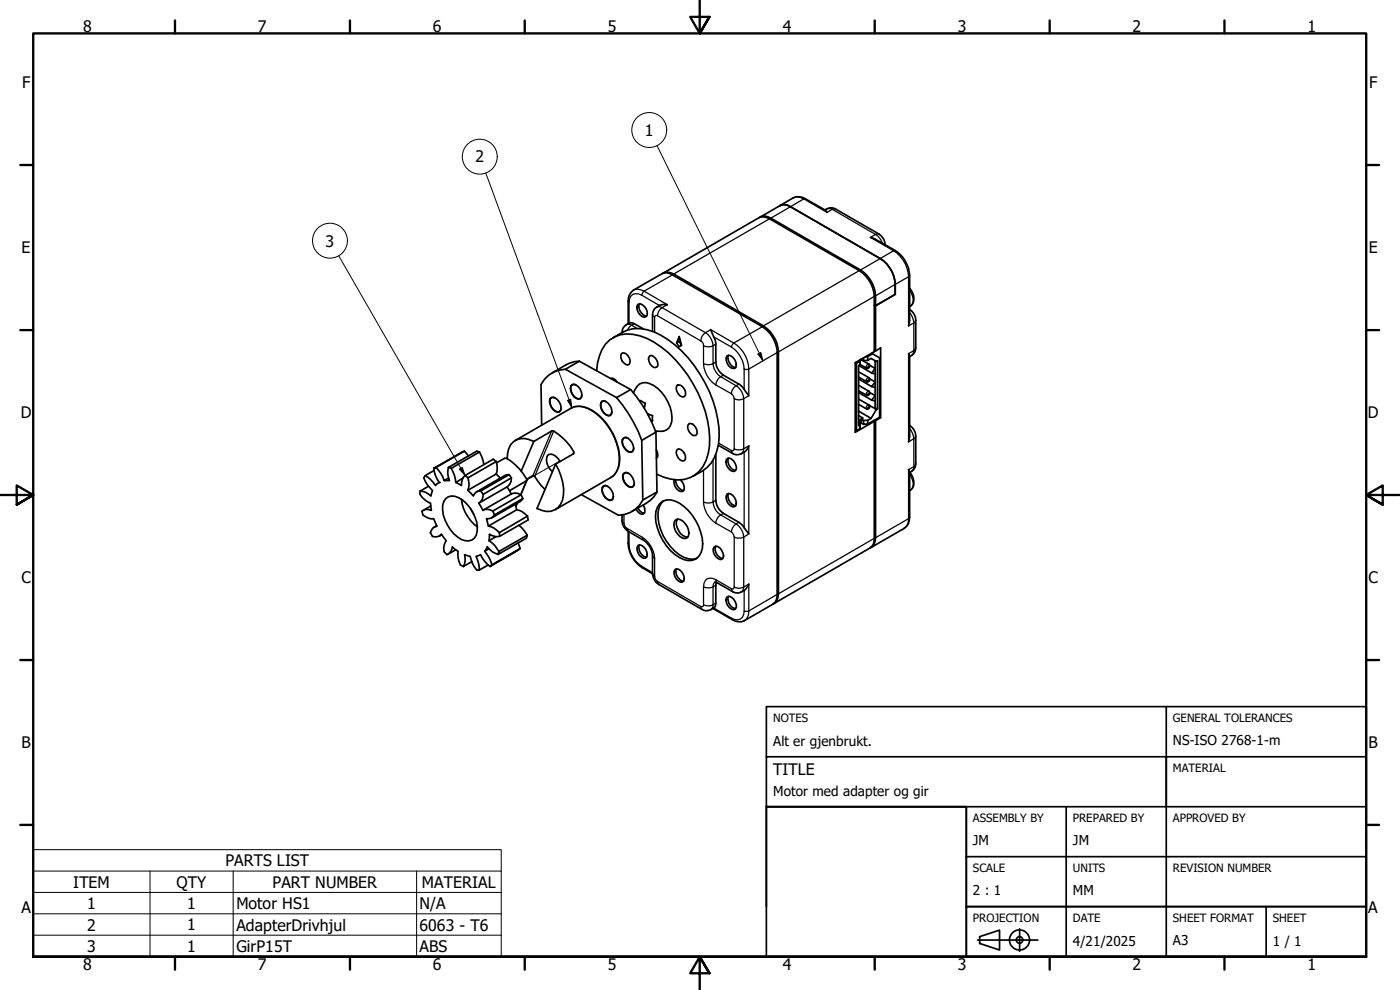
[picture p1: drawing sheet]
<svg xmlns="http://www.w3.org/2000/svg" width="420mm" height="297mm" viewBox="0 0 420 297" stroke-linecap="round" stroke-linejoin="round" font-family="sans-serif">
<!-- layer: Tweak Trail (ISO) -->
<path d="M168 138.4l-9.9 5.6" fill="none" stroke="#000" stroke-width=".3"/>
<!-- layer: Visible (ISO) -->
<g fill="none" stroke="#000" stroke-width=".51">
<path d="M228 65.2a3.1 3.1 0 0 1 3.3 .3l27 15.5a10.7 10.7 0 0 1 4.5 10.7l-.4-.1 .4 .1 5.9-3.4v-3M233.9 61.8a2.99 2.99 0 0 1 3.3 .2M234.1 61.7l4-2.3a3.8 3.8 0 0 1 3.6 .3l6.1 3.4 .4 .6M234.1 61.7a2.96 2.96 0 0 1 3.1 .3M234.1 61.7l-5.9 3.4M237.2 62l27 15.6a9.9 9.9 0 0 1 4.5 7.7M247.6 63a2.93 2.93 0 0 1 3.2-.3l13 7.5a3.9 3.9 0 0 1 1.8 3.3M261.2 71.2l1.4 .5 6.1 3.5a9.7 9.7 0 0 1 4.3 7.4v13.7l-.3 1.5M188.5 97.1v-6.8a3.7 3.7 0 0 1 1.6-3.3l8.5-4.8a2.96 2.96 0 0 1 3.2 .3l27 15.5a9.7 9.7 0 0 1 4.4 7.8v72.6a3.2 3.2 0 0 1-1.2 2.9l-8.6 4.9a3.7 3.7 0 0 1-3.6-.3l-5.9-3.4M191.3 91.6l.3-.4a2.64 2.64 0 0 1 2.4 3.7 1.68 1.68 0 0 1-2.4-1l-.3-.8zM191.9 91.2a2.88 2.88 0 0 0 2.2 3.7M193.2 98.7l-2.8-1.6a2.55 2.55 0 0 0-3.6 2.1l-.1 .6"/>
<path d="M198.8 82a3.2 3.2 0 0 1 3.4 .2l26.9 15.6a10.2 10.2 0 0 1 4.5 7.8v72.6a2.9 2.9 0 0 1-1.5 3M199 82l28.8-16.7a3.4 3.4 0 0 1 3.1 .3l27 15.6a9.9 9.9 0 0 1 4.5 7.7v16.6l-5.7 3.3v20.9l5.7-3.3-.3-.1M200.3 91.4a3.6 3.6 0 0 0-4.5 3v5M213.3 98.9l1.5 3.6v6.1a5.1 5.1 0 0 0 2.3 4l5.2 3 2.4 3.1M268.7 85.3v3l-5.9 3.4v13.6M273 92.8a3.9 3.9 0 0 1 1.8 3.3v8.3a2.79 2.79 0 0 1-1.8 2.6M273 86.4a3.9 3.9 0 0 1 .3 5.4l-.3 .1M165.4 119.3a2.53 2.53 0 0 1 2.9 2.2v1.6l-.4 .5a2.45 2.45 0 0 1-2.8-2.3l-.2-.9 .1-.7zM166.7 119.4l-1.2-.1a2.59 2.59 0 0 0 .6 3.6l1.2 .7 .6-.1 .4-.5 .1-.6M169.7 110.8a8.3 8.3 0 0 0-7.3 4.6l.2 12.2M169.7 110.8l15.3 8.5M171.6 115.4a2.82 2.82 0 0 1 2.9 3.8l-.3 .4a2.82 2.82 0 0 1-2.9-3.7z"/>
<path d="M172.9 115.6l-.6-.3-.5 .1a2.37 2.37 0 0 0 .5 3.5l1.3 .8 .9-.5 .1-.7M173.9 108.4a14 14 0 0 0-8.2 3.5M173.9 108.4l15.4 8.5-4.3 2.4M173.9 108.4l-4.2 2.4M179.1 111.2a11.2 11.2 0 0 1 5.4-10.1 12.6 12.6 0 0 1 11.8 1.6 37.8 37.8 0 0 1 16.7 28.7 12.6 12.6 0 0 1-4.5 11.1 11.1 11.1 0 0 1-11.4-.2M183.3 113.5a1.8 1.8 0 0 1 1.9 1.1M184 101.3a11.3 11.3 0 0 1 10.1-2.4 26.8 26.8 0 0 1 14.3 10.9 36.1 36.1 0 0 1 7.4 21.1 12.1 12.1 0 0 1-7.8 12M185 119.3a41.4 41.4 0 0 1 7.6 12.8M186.4 106.2l.4-.3a2.37 2.37 0 0 1 2 3.4 1.91 1.91 0 0 1-2.4-1.8zM189.3 116.9a42 42 0 0 1 7.5 12.8M190.1 117.9a3.9 3.9 0 0 1 3.8-3.1 11.2 11.2 0 0 1 7.8 10.3 3.5 3.5 0 0 1-3.9 4.3l-1.1-.1M195.1 106.7a2.4 2.4 0 0 1 2.1 3.4 1.46 1.46 0 0 1-2.1-1 1.81 1.81 0 0 1 0-2.4z"/>
<path d="M203.3 115.6a2.38 2.38 0 0 1 2.2 3.3l-.4 .2a2.7 2.7 0 0 1-2.1-3.2zM203.8 102.4l-.7 .5 .7 1.2 .7-.5-.7-2.6-.7 1.9M204 101.8l-.2 .6 .7 1.2M218.2 106.8a1.73 1.73 0 0 1 2.3 1.1 1.96 1.96 0 0 1 0 2.6 2.61 2.61 0 0 1-2.3-3.7zM218.6 106.6a2.88 2.88 0 0 0 2.2 3.7M256.7 108.8l.3 .2M257.7 117.8l3.9 2.3 1-1.4v1.6M257.7 115.6l3.3 2.1a.78 .78 0 0 1-.7 1l-2.6-1.4M257.7 111.6l3.3 2a.78 .78 0 0 1-.7 1l-2.6-1.5M257.7 119.7l3.3 2a.8 .8 0 0 1-.7 1.1l-2.6-1.5M257.7 109.7l3.9 2.2 1 .3M258.1 109.5v-1.6v1.6l-.4 .2v18l.4-.2v-.8l-.4-.2"/>
<path d="M258.1 108.4l-1.1 .6v20.2M258.3 107.9l2.7 1.6a.8 .8 0 0 1-.7 1l-2.2-1.2M258.4 107.7l.7 .5 1.3-.1 1-.5 1.6 .8 .3-.1v14.3h-.7l.4 .3-1.6 2.6-3.7-2.1M259.1 107.4v.8M259.7 107h.7v1.1M261 113.7l1.6 .9-1 1.4-3.9-2.3M261 109.6l1.6 .9-1 1.4M261.6 106l.3 .2-1.5 .8M261.6 116l1 .3M261.9 106.2l2.1 1.2v17.8l-3.6 2M262.4 105.1l.4 .2M262.6 116.3v2.4l-1.6-.9"/>
<path d="M262.6 108.3v8M262.8 105.3l1.5-.9v20.9l-.3-.2M272.7 106.1l.3 .7v24.2l-.3 1.6M139.4 135.4l1.2 1.4M139.4 135.4l-9.2 5.1 .7-.2M139.4 135.4l-8.5 4.9M143.9 135.6l.6 1.3 .7 2.5M148.9 138.5a5.6 5.6 0 0 1 0 3.7M148.9 138.5l-.9-.7-8.4 4.9 .9 .7M148.9 138.5l-8.4 4.9M149 138.9l2.7-1.4a14.8 14.8 0 0 1 6.4 6.2M154.7 132.1l16.7-9.6a7.1 7.1 0 0 1 7.8 1.7 17.9 17.9 0 0 1 6.6 15.2l-.5 1.6a4.5 4.5 0 0 1-1.9 2.2l-16.7 9.7"/>
<path d="M160.2 132.4a5.1 5.1 0 0 0-7 1.1l-.5 1.2-.5 2.9M160.2 132.4l5.7-3.1a15.1 15.1 0 0 1 6.4 6.6l-.2 .2-5.3 3.1M160.2 132.4l-3.8 9M166.8 139.2a14.8 14.8 0 0 1 2 10.8 4.6 4.6 0 0 1-6.2 3.1l-1.4-.5zM168.1 138.5a3.2 3.2 0 0 0-3.6-2.1 3.9 3.9 0 0 0 1.3 5.1M180.7 120.4a2.53 2.53 0 0 1 2.8 2.2l.1 .9-.4 1.1a2.53 2.53 0 0 1-2.9-2.2l-.1-.9zM181.9 120.5l-.6-.2-.5 .1a2.03 2.03 0 0 0 0 2.8 2.04 2.04 0 0 0 2.3 1.4l.4-.5 .1-.6M187.2 131.4a2 2 0 0 1 2.4 1.3 2.12 2.12 0 0 1 .1 2.9 2 2 0 0 1-2.4-1.4 2.12 2.12 0 0 1-.1-2.8zM188.5 131.5l-.7-.3-.5 .2a2.82 2.82 0 0 0 1.8 4.2h.6l.4-.5 .1-.6M192.2 120.6l.1-.4 1.4 .8-.3 1.4M192.6 132.1l.3 17.9M193.4 122l-.2 .1 .2 .1"/>
<path d="M194.4 124.3l1.4 .4v1.6l-.4-.1M194.6 124.3v.3M194.8 124.4l-.2 .2M196.8 129.7l-4.2 2.4M196.8 129.7l.4 17.9M197 135a1.88 1.88 0 0 1 0 2.5M203.3 134.9a1.91 1.91 0 0 1 2.4 1.8l-.1 1.3-.4 .3a2.37 2.37 0 0 1-1.9-3.4zM206.8 127.2a2.35 2.35 0 0 1 2.2 3.2l-.3 .3a2.38 2.38 0 0 1-1.9-3.5zM214.8 136.3v13.8a5.1 5.1 0 0 0 2.3 3.9l5.2 3.1 2.4 3.1M215.6 133.6l4.3 2.5a3.6 3.6 0 0 0 4.8-2.3M218.4 137.5a2.58 2.58 0 0 1 2.3 3.7 1.63 1.63 0 0 1-2.3-1 1.93 1.93 0 0 1 0-2.7zM218.6 137.5a2.88 2.88 0 0 0 2.2 3.6"/>
<path d="M257.7 124.7l1.3 .8-.6 .3M257.7 125.8l.7 .5M258.1 128.6l-1.1 .6-.3-.2M258.1 126.7v1.9v-1.1M258.4 125.8v1.1l.7 .4M260.4 126.1v1.1l-1.3 .1v-1.1M261.4 125.5l-1 .6-1.3 .1-.7-.4M261.6 120.1l1 .2M262.4 126.1v35.4a2.91 2.91 0 0 1-1.4 3l-28.7 16.6M262.6 120.3v2.3l-1.7-.9M262.8 126.2v35.1a3.2 3.2 0 0 1-1.6 3M263.3 122.6l-.3 .3"/>
<path d="M264.3 125.3l-1.5 .9-.3-.2M273 127.6a3.9 3.9 0 0 1 1.8 3.3v8.3a2.79 2.79 0 0 1-1.8 2.6M128.6 145.9l-2.6 1.5v.9a6.6 6.6 0 0 0 3.2 2.7l.3 2.1a2.47 2.47 0 0 0-2.9 .3l.3 1.1a4.1 4.1 0 0 0 3.3 1.1l.9 2.3a2.22 2.22 0 0 0-1.9 1.9l.6 1.2a2.34 2.34 0 0 0 2.7-.7l1.4 1.9a4.1 4.1 0 0 0-.6 3.3l.8 .9a2.72 2.72 0 0 0 1.7-2.3l1.7 1.3a6.8 6.8 0 0 0 .7 4.1l.9 .5M129.3 151.8l-2.3 1.3M130.2 140.5a8.6 8.6 0 0 0 1.6 4.3l-1.1 .9a7.8 7.8 0 0 0-3.1-3M130.3 141.1l-2.7 1.6-.4 .7a9.3 9.3 0 0 0 2.6 3.8l-.5 1.6a4.5 4.5 0 0 0-3.3-1.4M130.9 140.3a9.6 9.6 0 0 1 2.4 3.9h1.6a5.9 5.9 0 0 1-.3-3.9M131.1 157.7l-.8 .5M133.7 149.7a3.2 3.2 0 0 1 4-.4 11.1 11.1 0 0 1 5.5 10.1 3 3 0 0 1-4.8 2.4 11.5 11.5 0 0 1-5.6-10.1l.4-1.2zM134.6 140.3l8.5-4.9 .8 .2-8.5 4.9zM134.6 143.4l-1.3 .8M135.4 140.5a9.5 9.5 0 0 1 1.4 4.3l1.7 .9a3.6 3.6 0 0 1 1.1-3"/>
<path d="M138.5 149.8a11.8 11.8 0 0 0 4.8 8.3M138.9 143.5l-2.1 1.3M140.4 147.1l1.6 1.7a2.09 2.09 0 0 1 2.3-1.5M140.5 143.4a5.1 5.1 0 0 1-.1 3.7M141.2 152.6l1 1.7M144.3 147.3l.7 1M145 148.3a2.97 2.97 0 0 1-1.3 2.7l1.2 2.1a2.94 2.94 0 0 1 3 .2M148.4 154.5a2.31 2.31 0 0 1-2.4 1.1l.6 2.2a5.3 5.3 0 0 1 3.3 2M148.9 142.2l-8.5 4.9M148.9 142.2l1.3 1.3M152.1 146.1l1.3 2.1M152.8 142.4l-1.3 .3-8.4 4.9"/>
<path d="M152.8 142.4l.7 1M152.8 142.4l-8.5 4.9M153.5 143.4l-.1 1.1-.5 .9-.6 .6-8.5 4.9M153.5 143.4l-8.5 4.9M154.6 151.3l.5 1.7M155.1 153a5.3 5.3 0 0 1 3.2 1.9M155.1 153l-8.5 4.8M155.3 150.9l-.5 1M155.7 157.6l1 .8 1.5 2.2M156.4 148.4l-1.1-.4-1-.1-.8 .3-8.5 4.9M156.4 148.4l-8.5 4.9 .5 1.2M156.4 148.4l.5 1.2"/>
<path d="M156.9 149.6l-.8 .9-8.5 4.9M156.9 149.6l-8.5 4.9M158.1 143.7l-.1 .6-5.1 2.9M158.1 143.7l2.1-1 2.2 3 1.2 1.2M158.1 144.1l-1.8 4.3M158.3 154.9l-8.4 4.9 .1 1.1M158.3 154.9l.2 1.1-8.5 4.9M174.4 148.4l11.2 6.2a8.3 8.3 0 0 0 7.3-4.6M181.1 145.8a2.53 2.53 0 0 1 2.9 2.2l.1 .8-.5 1.2a2.53 2.53 0 0 1-2.8-2.2l-.1-.9zM182.4 145.9l-1.2-.1a2.13 2.13 0 0 0 0 2.8 2.04 2.04 0 0 0 2.4 1.4l.4-.5 .1-.6M186.7 154.5a4.6 4.6 0 0 0 1.8 4.9M187.4 141.9a2.88 2.88 0 0 1 2.8 3.8l-.3 .4a2.1 2.1 0 0 1-2.5-1.3 2.2 2.2 0 0 1 0-2.9z"/>
<path d="M188.5 159.4a11 11 0 0 0 2.6 9.6l1.7 1.4 3 1.7M188.5 159.4l4.7 2.7a5.9 5.9 0 0 1 2.6 4.6v5.4M188.7 142l-.7-.2-.5 .1a2.79 2.79 0 0 0 1.2 4l.6 .3 .6-.2 .3-.3 .2-.7M191.5 152.4a2.33 2.33 0 0 0 1.9 1.6M193 151.5a2.04 2.04 0 0 1 .1 2.7 1.91 1.91 0 0 1-2.2-1.4M197.2 147.6l-.9 1.4-1.2 1.2-5.5 3.3M197.2 147.6l-4.3 2.4M197.9 151.2a3.9 3.9 0 0 1 4.5-.9 14.9 14.9 0 0 1 8.4 14.4 3.9 3.9 0 0 1-5.6 3.2 14.9 14.9 0 0 1-8.4-14.4zM199.2 150.2a5.6 5.6 0 0 0-1.7 5.1 15.3 15.3 0 0 0 7.8 11.9l2.7 .6 1.2-.3M202.4 143.9a2.92 2.92 0 0 0 2.1 3.6l.5-.1a2.41 2.41 0 0 0-.8-3.4M202.8 156a2.21 2.21 0 0 1 2.8 1.1 3.6 3.6 0 0 1 .6 4.2 2.21 2.21 0 0 1-2.8-1 3.6 3.6 0 0 1-.6-4.3zM202.8 144a3.2 3.2 0 0 0 2.4 3.2"/>
<path d="M203.3 155.8a4.1 4.1 0 0 0 3.1 5.3M218.2 148.3a1.73 1.73 0 0 1 2.3 1 1.93 1.93 0 0 1 0 2.7 2.61 2.61 0 0 1-2.3-3.7zM218.6 148.1a2.88 2.88 0 0 0 2.2 3.7M272.7 140.9l.3 .7v13.6a3.6 3.6 0 0 1-1.7 3.3l-9.9 5.8M273 141.7a3.8 3.8 0 0 1 .3 5.3l-.3 .2M132.6 160.5l-.7 .3M136.8 165l-2.2 1.2M141.6 168.5l-2.5 1.5M146.5 169.5l-2.7 1.6h-.7a8.9 8.9 0 0 1-2-4.2l-1.7-.5a4.8 4.8 0 0 1-.3 3.6M146.7 164.6l-1.2 .8M147.1 170l9-5.4zM147.1 170a9.3 9.3 0 0 1-2.9-3.6l-1.3 .5a8.8 8.8 0 0 1 .9 4.2"/>
<path d="M148.8 161l-2.1 1.2M149.5 166.4a6.1 6.1 0 0 1-3.3-2.3l-.7 1.3a10.5 10.5 0 0 1 2.1 4.1M149.7 165.5l8.5-4.9-.2 .9-8.5 4.9zM150 160.9a3.7 3.7 0 0 1-3.1-.6l-.2 1.9a7.9 7.9 0 0 1 3 3.3M155.5 162.9l.6 1.7M191.5 163.7a1.73 1.73 0 0 1 2.2 1.1 1.93 1.93 0 0 1 0 2.6 2.61 2.61 0 0 1-2.2-3.7zM191.9 163.5a2.83 2.83 0 0 0 2.2 3.7M195.8 172.1a4.2 4.2 0 0 0 1.9 3.3l13 7.5a2.97 2.97 0 0 0 4.1-1.3v-6l.2-.9M202.6 170.9a1.63 1.63 0 0 1 2.3 1 1.93 1.93 0 0 1 0 2.7 2.58 2.58 0 0 1-2.3-3.7zM203 170.7a2.83 2.83 0 0 0 2.2 3.7M214.3 164.1a1.6 1.6 0 0 1 2.3 1 1.78 1.78 0 0 1 0 2.7 2.65 2.65 0 0 1-2.3-3.7zM214.6 174.6l5.3 2.9a3.6 3.6 0 0 0 4.8-2.3"/>
<path d="M214.8 163.9a2.85 2.85 0 0 0 2.1 3.7M218 179.4l.4-.4a2.61 2.61 0 0 1 2.3 3.7 1.73 1.73 0 0 1-2.3-1l-.4-.9zM218.6 178.9a2.83 2.83 0 0 0 2.2 3.7"/>
</g>
<!-- layer: Visible Narrow (ISO) -->
<g fill="none" stroke="#000" stroke-width=".38">
<path d="M238.1 59.4a3.4 3.4 0 0 1 3.1 .3M241.2 59.7l7 4 1.5-.9 13.1 7.5-1.6 .9 7 4-9.9 5.8M241.2 59.7h.5M241.2 59.7l-9.9 5.8M230.9 65.6l-28.7 16.6M248.2 62.7h2.6M263.8 70.2l-1 .1a4.9 4.9 0 0 1 2 2.6M268.7 75.2h-.5a9.8 9.8 0 0 1 4.5 7.8l.3-.4M186.7 99.7v.1M187.9 97.5l.5-.2 1.1 .3M188.8 90.8v6.2M189.5 97.6l-1.2 1.4"/>
<path d="M189.5 97.6l1.7 .9M190.1 87a3.4 3.4 0 0 1 3.2 .4M190.4 97.1l-.9 .5M192.6 88.6a2.34 2.34 0 0 0-2.7-.3 2.34 2.34 0 0 0-1.1 2.5l-.3-.5M192.6 88.6l5.3 3.1M193.3 87.4l7 4-1.6 .9 13 7.5 1.6-.9 6.9 4 8.6-4.9M193.3 87.4l-.7 1.2M195.8 94.4l.7 .8 .3-.6 .5 .1M196.5 95.2v4.5M197.1 92.1l.5-.1 1.1 .3a3.2 3.2 0 0 0-1.4 2.4M197.3 94.7l13 7.6M201.8 82.5l-8.5 4.9"/>
<path d="M257.9 81.2l-28.8 16.6M262.4 88.9l-28.8 16.7M262.8 88.8l9.9-5.8v14.8l1.6-.9v8.3M273 93.8a5.8 5.8 0 0 1 1.3 3.1l.5-.8M273 87a3.6 3.6 0 0 1 .3 4.8M210.3 102.3a3 3 0 0 1 1.4-2.5 5.1 5.1 0 0 1 2.3 3.9M210.3 102.3l.5 .3 .3 1.1a3.4 3.4 0 0 0 2.9 0M211.1 109.1a8.1 8.1 0 0 0 3.7 6.4M211.1 109.1a3.4 3.4 0 0 0 2.9 0 4.9 4.9 0 0 0 2.3 3.9 3.3 3.3 0 0 0-1.5 2.5M211.1 103.7v5.4M214 103.7v5.4l.8-.5M214.2 101.1l5.3 3"/>
<path d="M214.8 103.2l-.8 .5M214.8 115.5l4.7 2.7M217.1 112.6l-.8 .4 4.6 2.7M219.5 118.2l.8 1.4M220.2 102.9a9.5 9.5 0 0 1 4.5 7.8h-1.4a8.7 8.7 0 0 0-3.8-6.6zM220.3 119.6v15.1M220.9 115.7a5.1 5.1 0 0 1 2.3 3.9 2.87 2.87 0 0 1-2.9 0M220.9 115.7a2.81 2.81 0 0 0-1.4 2.5M221.7 115.2l-.8 .5M223.3 110.7v6.1M233.2 105.8l-8.5 4.9v8l-1.5 .9v15.1l1.5-.9v26.4l-1.5 .9v15l1.5-.9v8.1M260.6 118h.3l-.3 .5z"/>
<path d="M260.6 114h.3l-.3 .3zM260.6 109.8l.3 .1-.3 .4zM260.8 117.4a.82 .82 0 0 0-.7 1.2M260.8 113.3a.82 .82 0 0 0-.7 1.2M260.8 109.3a.77 .77 0 0 0-.7 .4 .77 .77 0 0 0 0 .8M274.3 105.2l-.4 1.1-.3 .4M274.3 105.2l-1.6 .9v26.5l1.6-1M274.8 104.4l-.5 .8M165.5 129.3l-5.5 13.4M166.2 129.3l-5.7 13.6M171.4 122.5a6.1 6.1 0 0 1 6.7 1.1 18.4 18.4 0 0 1 7.7 15 5.6 5.6 0 0 1-2.4 4.6M172.2 135.6l-.2 .7"/>
<path d="M214 138.1v12.5l.8-.5M215.6 133l3.9 2.2M219.5 135.2l.1 .5 .3 .4M220.3 134.7a3.4 3.4 0 0 0 2.9 0l-.3 1.1-.4 .3M220.3 134.7l-.1 .4-.3 .2-.4-.1M223.3 135.7v22.7M260.6 122.1l.2-.1 .1 .2-.3 .3zM260.8 121.5a.77 .77 0 0 0-.7 .4 .77 .77 0 0 0 0 .8M273 128.6a5.9 5.9 0 0 1 1.3 3M274.3 131.6v8.4M274.8 130.9l-.5 .7M274.8 139.2l-.5 .8"/>
<path d="M155.2 151l-.4 .9M158 144.3l-1.7 4.1M186.7 156.2l.6 .8M187.3 157l.4 1.2 .4 .3M187.3 154.4v2.6M188.1 158.5l.4 .9M188.1 158.5l4.7 2.7M188.8 159.6v3.8M211.1 150.6a8.1 8.1 0 0 0 3.7 6.4M211.1 150.6a3.4 3.4 0 0 0 2.9 0 4.9 4.9 0 0 0 2.3 3.9 3.3 3.3 0 0 0-1.5 2.5M211.1 141.1v9.5M214.8 157l4.7 2.6"/>
<path d="M217.1 154l-.8 .5 4.6 2.7M219.5 159.6l.7 1 .1 .5M220.9 157.2a5.1 5.1 0 0 1 2.3 3.9 3.4 3.4 0 0 1-2.9 0M220.9 157.2a3 3 0 0 0-1.4 2.4M221.7 156.7l-.8 .5M272.7 155.6a3.1 3.1 0 0 1-1.4 2.9M272.7 155.6l-9.9 5.7M273 155.2l-.3 .4M273 142.2a4.7 4.7 0 0 1 .7 4.3l-.4 .5M274.3 140l-.4 1.1-.3 .4M274.3 140l-1.6 .9v14.7M188.5 163l.3 .4a8.4 8.4 0 0 0 3.8 6.5"/>
<path d="M192.6 169.9l.2 .5M192.6 169.9l3.2 1.9M192.8 161.2a8.1 8.1 0 0 1 3.7 6.4M192.8 161.2l.4 .9M195.8 172.1l.7 .9M195.8 166.7l.7 .9M196.5 173l.3 1 .5 .4M196.5 167.6v5.4M197.3 174.4l.4 1M197.3 174.4l13 7.6M211.1 176.1v5.4M214.6 174.6l-.4 .4-.2 1.1a3.4 3.4 0 0 1-2.9 0"/>
<path d="M214.8 173.9a2.25 2.25 0 0 0-2.6-.2 2.25 2.25 0 0 0-1.1 2.4M214.8 175.6l-.8 .5v5.4M214.8 173.9l.5 1M214.8 173.9l4.7 2.7M219.5 176.6l.1 .6 .3 .3M220.3 176.1a2.87 2.87 0 0 0 2.9 0l-.3 1.2-.4 .3M220.3 176.1l-.1 .5-.3 .2-.4-.2M220.3 161.1v15M223.3 177.2v6.1M233.2 178.4l-8.5 4.9M262.4 161.5l-28.8 16.7M210.3 182l.4 .9"/>
<path d="M211.1 181.5v.3l-.8 .2M211.1 181.5a3.4 3.4 0 0 0 2.9 0M214 181.5l-.1 .6-.6 .8M214.2 182.4l5.3 3.1M214.8 181l-.8 .5M224.7 183.3a3.1 3.1 0 0 1-1.3 2.9M224.7 183.3h-1.4a2.33 2.33 0 0 1-1.1 2.4 2.33 2.33 0 0 1-2.7-.2l.3 .4"/>
</g>
<!-- layer: Visible (ISO) -->
<g fill="#000">
<circle cx="188.8" cy="97" r=".25"/>
<circle cx="262.6" cy="108.3" r=".25"/>
<circle cx="131.8" cy="144.8" r=".25"/>
<circle cx="214.2" cy="182.4" r=".25"/>
</g>
<!-- layer: Symbol (ISO) -->
<g fill="none" stroke="#000" stroke-width=".3">
<path d="M145.8 51.9l25.8 70.5M197.2 43.7l31.8 64.6M101.7 76.8l37.9 65.9M227.5 106.2l.8-.4 .7 2.5zM170.3 120.1l1-.3 .3 2.6zM137.9 140.8l.8-.5 .9 2.4zM10 261.4v-6.5h140.4v6.5M10 261.4h140.4v6.4M10 261.4v25.7h140.4v-19.3M10 267.8h140.4M10 274.2h140.4M45 261.4v25.7"/>
<path d="M70 261.4v25.7M125 261.4v25.7M10 280.6h140.4"/>
<circle cx="194.8" cy="39" r="5.2"/>
<circle cx="144" cy="47" r="5.2"/>
<circle cx="99" cy="72.2" r="5.2"/>
</g>
<!-- layer: Border (ISO) -->
<g fill="none" stroke="#000" stroke-width=".7">
<path d="M52.5 6.1v3.9M105 6.1v3.9M157.5 6.1v3.9M210 0v10l-2.9-4.9h5.8l-2.9 4.9 2.9-4.9M262.5 6.1v3.9M315 6.1v3.9M367.5 6.1v3.9M6.1 49.5h3.9M410 49.5h3.9M6.1 99h3.9M410 99h3.9M0 148.5h10l-5-2.8v5.7l5-2.9-5 2.9"/>
<path d="M420 148.5h-10l5-2.8v5.7l-5-2.9 5 2.9M6.1 198h3.9M410 198h3.9M6.1 247.5h3.9M410 247.5h3.9M10 287.1v-277.1h400v277.1h-400h400M52.5 287.1v3.8M105 287.1v3.8M157.5 287.1v3.8M212.9 292l-2.9-4.9 2.9 4.9h-5.8l2.9-4.9v9.9M262.5 287.1v3.8M315 287.1v3.8"/>
<path d="M367.5 287.1v3.8"/>
</g>
<!-- layer: Title (ISO) -->
<g fill="none" stroke="#000" stroke-width=".51">
<path d="M350 212v15.1M230 227.1v-15.1h180v15.1M230 227.1h120v14.9h-120zM350 227.1h60v14.9h-60zM230 242h60v45.1h-60zM290 257h120M320 242v45.1M350 242v45.1M410 242v30h-120v-30h-60v30M290 272h120v15.1h-120zM306 278.7v6.7M380 272v15.1"/>
<path d="M293.4 282.1h18.1M294 281l6-1.9v5.9l-6-1.9z"/>
<circle cx="306" cy="282" r="3"/>
<circle cx="306" cy="282" r=".98"/>
</g>
<!-- layer: Symbol (ISO) -->
<path d="M227.5 106.2l.8-.4 .7 2.5zM170.3 120.1l1-.3 .3 2.6zM137.9 140.8l.8-.5 .9 2.4z" fill="#000"/>
<g font-size="4.8">
<text x="25" y="9.6">8</text>
<text x="77.4" y="9.6">7</text>
<text x="129.9" y="9.6">6</text>
<text x="182.4" y="9.6">5</text>
<text x="234.9" y="9.6">4</text>
<text x="287.5" y="9.6">3</text>
<text x="339.9" y="9.6">2</text>
<text x="392.4" y="9.6">1</text>
<text x="6.6" y="26.5">F</text>
<text x="410.9" y="26.5">F</text>
<text x="193.5" y="40.8">1</text>
<text x="142.7" y="48.8">2</text>
<text x="6.5" y="76.1">E</text>
<text x="97.7" y="74">3</text>
<text x="410.8" y="76.1">E</text>
<text x="6.2" y="125.5">D</text>
<text x="410.5" y="125.5">D</text>
<text x="6.4" y="175.1">C</text>
<text x="410.7" y="175.1">C</text>
<text x="6.4" y="224.5">B</text>
<text x="410.7" y="224.5">B</text>
<text x="232" y="232.5">TITLE</text>
<text x="67.6" y="259.9">PARTS LIST</text>
<text x="22" y="266.3">ITEM</text>
<text x="53" y="266.4">QTY</text>
<text x="81.8" y="266.3">PART NUMBER</text>
<text x="126.6" y="266.3">MATERIAL</text>
<text x="6.4" y="274.1">A</text>
<text x="26.2" y="272.7">1</text>
<text x="56.2" y="272.7">1</text>
<text x="70.9" y="272.8">Motor HS1</text>
<text x="125.9" y="272.8">N/A</text>
<text x="410.7" y="274.1">A</text>
<text x="26.2" y="279.2">2</text>
<text x="56.2" y="279.1">1</text>
<text x="70.9" y="279.3">AdapterDrivhjul</text>
<text x="125.9" y="279.2">6063 - T6</text>
<text x="26.2" y="285.6">3</text>
<text x="56.2" y="285.6">1</text>
<text x="70.9" y="285.6">GirP15T</text>
<text x="125.9" y="285.6">ABS</text>
<text x="25" y="290.9">8</text>
<text x="77.4" y="290.9">7</text>
<text x="129.9" y="290.9">6</text>
<text x="182.4" y="290.9">5</text>
<text x="234.9" y="290.9">4</text>
<text x="287.5" y="290.9">3</text>
<text x="339.9" y="290.9">2</text>
<text x="392.4" y="290.9">1</text>
</g>
<g font-size="4.1">
<text x="232" y="223.7">Alt er gjenbrukt.</text>
<text x="352" y="223.6">NS-ISO 2768-1-m</text>
<text x="232" y="238.7">Motor med adapter og gir</text>
<text x="292" y="253.5">JM</text>
<text x="322" y="253.5">JM</text>
<text x="292" y="268.6">2 : 1</text>
<text x="322" y="268.5">MM</text>
<text x="322" y="283.7">4/21/2025</text>
<text x="352" y="283.6">A3</text>
<text x="382" y="283.7">1 / 1</text>
</g>
<g font-size="3.4">
<text x="232" y="216.6">NOTES</text>
<text x="352" y="216.6">GENERAL TOLERANCES</text>
<text x="352" y="231.6">MATERIAL</text>
<text x="292" y="246.6">ASSEMBLY BY</text>
<text x="322" y="246.6">PREPARED BY</text>
<text x="352" y="246.6">APPROVED BY</text>
<text x="292" y="261.6">SCALE</text>
<text x="322" y="261.6">UNITS</text>
<text x="352" y="261.6">REVISION NUMBER</text>
<text x="292" y="276.6">PROJECTION</text>
<text x="322" y="276.5">DATE</text>
<text x="352" y="276.6">SHEET FORMAT</text>
<text x="382" y="276.6">SHEET</text>
</g>
</svg>
